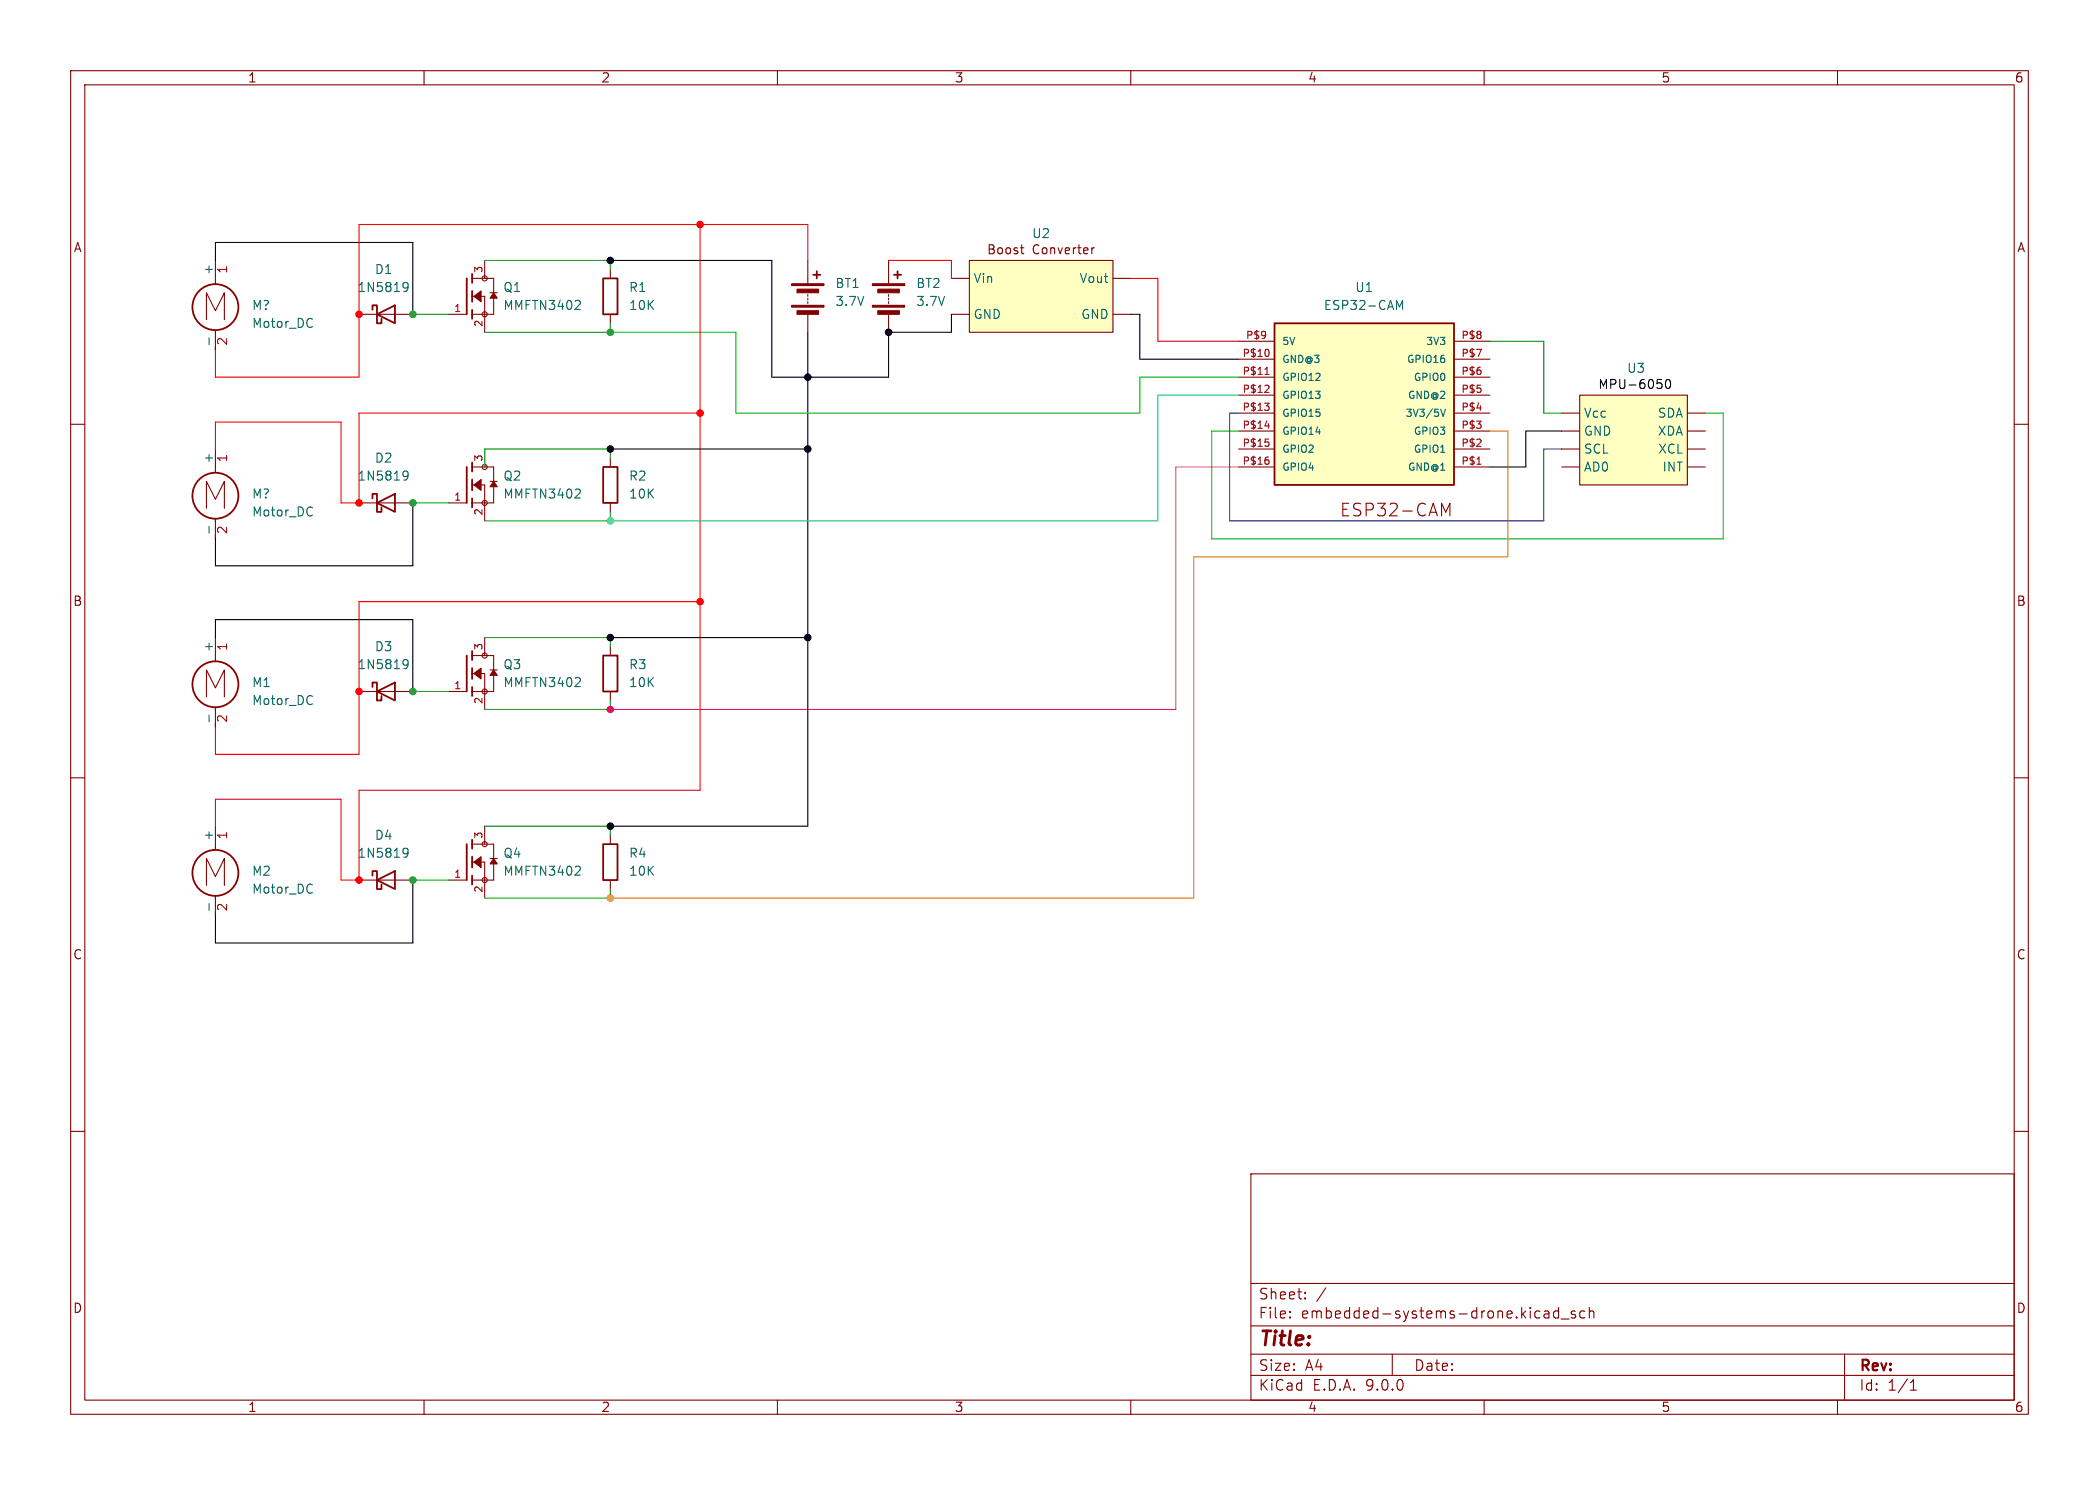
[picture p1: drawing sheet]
<svg xmlns="http://www.w3.org/2000/svg" width="297mm" height="210mm" viewBox="0 0 297 210" stroke-linecap="round" stroke-linejoin="round" font-family="sans-serif">
<g fill="none" stroke="#840000" stroke-width=".15">
<path d="M10 10h277v190h-277zM12 12h273v186h-273zM60 10v2M110 10v2M160 10v2M210 10v2M260 10v2M125.7 36.8v3.3M125.7 41.7v.2M125.7 42.2v.2M125.7 42.7v.2M125.7 44.5v2.5"/>
<path d="M10 60h2M285 60h2M29.2 98.6v-3.9l1.3 2.6 1.2-2.6v3.9M30.5 90.2v3.3M50.8 97.8h7.6M63.5 97.8h2.5M66.8 92.7h3v5.1h-3M66.8 95.3h1.8v5M68.6 90.2v2.5M69.3 94.7h1.1M86.4 91.4v1.3M86.4 97.8v1.3"/>
<path d="M10 110h2M30.5 100v2.9M30.5 116.8v3.4M285 110h2M29.2 125.2v-3.8l1.3 2.6 1.2-2.6v3.8M30.5 126.7v2.8M50.8 124.5h7.6M10 160h2M177 166h108v32h-108zM285 160h2M60 198v2M110 198v2"/>
<path d="M160 198v2M177 194.5h108M177 191.5h108M177 187.5h108M177 181.5h108M182.5 186.3h.1l-.1 .1M182.5 186.3v.1M182.5 185.5v.1M182.5 185.5h.1l-.1 .1M184.7 183.6v.1M184.7 183.6h-.1l.1 .1M184.7 182.8v.1"/>
<path d="M184.7 182.8h-.1l.1 .1M187.6 182.1l-1.3 2M197 191.5v3M210 198v2M218.7 185.4h.3l.2 .2v.8M219.2 186.3l-.5 .1M219.2 185.8h-.5M220.5 185.5l-.4-.1-.3 .3v.4l.2 .2 .1 .1 .4-.1M220.5 184.9v1.5M220.9 186.5h1.1M222.9 185.5l-.4-.1-.2 .2 .1 .2 .5 .2 .1 .1-.1 .2-.2 .1-.4-.1M224.2 185.5l-.4-.1-.3 .3v.4l.2 .2 .1 .1 .4-.1"/>
<path d="M224.9 185.5a.37 .37 0 0 1 .6 .1v.8M224.9 184.9v1.5M260 198v2M261 191.5v6.5M270.3 196.6h.9M270.3 195.5l.4-.4v1.5"/>
<circle cx="68.6" cy="92.7" r=".36"/>
<circle cx="68.6" cy="97.8" r=".36"/>
</g>
<g fill="none" stroke="#840000" stroke-width=".25">
<path d="M126.5 38.9h1M127 38.4v1M52.7 97.2v-.7h.6v2.6h.7v-.7M53.3 97.8l2.6-1.3v2.6zM66 92.7v5.1M66.8 92.1v1.2M66.8 94.5v1.5M66.8 97.2v1.2M85.3 92.7h2.1v5.1h-2.1zM52.7 123.8v-.6h.6v2.5h.7v-.6M53.3 124.5l2.6-1.3v2.5z"/>
<circle cx="30.5" cy="96.8" r="3.3"/>
<circle cx="30.5" cy="123.4" r="3.3"/>
</g>
<g fill="#840000" stroke="#840000" stroke-width=".15">
<path d="M67.1 95.3l1-.8v1.5z"/>
<path d="M69.8 94.7l.6 .8h-1.1z"/>
<path d="M123.4 40.1h4.6v.3h-4.6z"/>
<path d="M123.4 43.2h4.6v.2h-4.6z"/>
<path d="M124.2 40.9h3.1v.5h-3.1z"/>
<path d="M124.2 43.9h3.1v.6h-3.1z"/>
</g>
<path d="M44.1 98.4l.1 .1M44.2 99.5l-.1 .1M57.1 93.4l.4-.1 .2 .1a.84 .84 0 0 1-.3 1.2h-.3M57.7 93.8l-.2 .3-.4-.1M81.9 95.8l.2 .3v.3l-.8 .7h.8M29.6 101.1v1M29.6 127.8v1M44.1 125.1l.1 .1M44.2 126.2h-.1M57.1 120h.4l.2 .1a.84 .84 0 0 1-.3 1.1h-.3M57.7 120.5l-.2 .2h-.4" fill="none" stroke="#006464" stroke-width=".15"/>
<path d="M137.2 36.8h20.3v10.2h-20.3z" fill="#ffffc2"/>
<g fill="none" stroke="#840000" stroke-width=".15">
<path d="M114.3 36.8v3.3M134.6 39.4h2.6M137.2 36.8h20.3v10.2h-20.3zM144.4 35h.5M144.6 35.8l.3 .1M154.5 35v.9M154.8 35l-.2 .1-.1 .2M157.5 39.4h2.5M114.3 41.7v.2M114.3 42.2v.2M114.3 42.7v.2M114.3 44.5v2.5"/>
<path d="M134.6 44.5h2.6M157.5 44.5h2.5M66.8 119.4h3v5.1h-3M68.6 116.8v2.6M86.4 118.1v1.3M63.5 124.5h2.5M66.8 121.9h1.8v5.1M69.3 121.4h1.1M86.4 124.5v1.2"/>
<circle cx="68.6" cy="119.4" r=".36"/>
<circle cx="68.6" cy="124.5" r=".36"/>
</g>
<g fill="#840000" stroke="#840000" stroke-width=".15">
<path d="M112 40.1h4.6v.3h-4.6z"/>
<path d="M112 43.2h4.6v.2h-4.6z"/>
<path d="M112.8 40.9h3v.5h-3z"/>
<path d="M112.8 43.9h3v.6h-3z"/>
<path d="M67.1 121.9l1-.7v1.5z"/>
<path d="M69.8 121.4l.6 .8h-1.1z"/>
</g>
<path d="M115.1 38.9h1M115.6 38.4v1M66 119.4v5.1M66.8 118.7v1.3M85.3 119.4h2.1v5.1h-2.1zM66.8 121.2v1.5M66.8 123.8v1.3" fill="none" stroke="#840000" stroke-width=".25"/>
<path d="M81.9 122.5l.2 .2v.3l-.8 .8h.8" fill="none" stroke="#006464" stroke-width=".15"/>
<path d="M180.3 45.7h25.4v22.9h-25.4z" fill="#ffffc2"/>
<path d="M180.3 45.7h25.4v22.9h-25.4z" fill="none" stroke="#840000" stroke-width=".25"/>
<g fill="none" stroke="#840000" stroke-width=".15">
<path d="M175.3 58.4h5M175.3 55.9h5M175.3 53.3h5M175.3 50.8h5M175.3 48.3h5M205.7 58.4h5.1M205.7 55.9h5.1M205.7 53.3h5.1M205.7 50.8h5.1M205.7 48.3h5.1M175.3 66h5M175.3 63.5h5"/>
<path d="M175.3 61h5M204 71.2l.6 1.2 .6-1.2v1.7M205.7 66h5.1M205.7 63.5h5.1M205.7 61h5.1"/>
</g>
<g fill="none" stroke="#a90000" stroke-width=".15">
<path d="M178.9 57h.7l-.4 .4M179 53h.6M179.2 52.1l.1-.2v1.1M179.4 54.5l.2 .2-.1 .2-.6 .6h.7M179.4 57.4l.2 .2v.2l-.2 .2M179.4 49.4l.2 .4-.2 .6M179.5 59.9v.7M179 60.2h.6M179 62.1h.5M179.3 64.6h.2M179.4 65l.2 .2v.3l-.2 .2M179.4 62.5l.2 .2v.2l-.2 .2"/>
<path d="M209 65.7h.6"/>
</g>
<path d="M197.6 42.5l.4 .9 .5-.9v1.3M203.8 57.9l.4 1 .3-1" fill="none" stroke="#006464" stroke-width=".15"/>
<path d="M223.5 55.9h15.3v12.7h-15.3z" fill="#ffffc2"/>
<g fill="none" stroke="#840000" stroke-width=".15">
<path d="M30.5 36.8v3.4M66.8 39.4h3v5.1h-3M68.6 36.8v2.6M86.4 38.1v1.3M29.2 45.2v-3.8l1.3 2.5 1.2-2.5v3.8M30.5 46.7v2.8M50.8 44.5h7.6M63.5 44.5h2.5M66.8 41.9h1.8v5.1M69.3 41.4h1.1M86.4 44.5v1.2M221 58.4h2.5"/>
<path d="M223.5 55.9h15.3v12.7h-15.3zM238.8 58.4h2.5M29.2 71.9v-3.8l1.3 2.5 1.2-2.5v3.8M30.5 63.5v3.4M30.5 73.4v2.8M50.8 71.1h7.6M63.5 71.1h2.5M66.8 66h3v5.1h-3M66.8 68.6h1.8v5.1M68.6 63.5v2.5M69.3 68.1h1.1M86.4 64.8v1.2"/>
<path d="M86.4 71.1v1.3M221 61h2.5M221 63.5h2.5M221 66h2.5M238.8 61h2.5M238.8 63.5h2.5M238.8 66h2.5"/>
<circle cx="68.6" cy="39.4" r=".36"/>
<circle cx="68.6" cy="44.5" r=".36"/>
<circle cx="68.6" cy="71.1" r=".36"/>
<circle cx="68.6" cy="66" r=".36"/>
</g>
<g fill="none" stroke="#000" stroke-width=".15">
<path d="M30.5 36.8v-2.5h27.9v10.2M86.4 36.8h22.8v16.5h16.5v-6.3h8.9v-2.5M114.3 47v69.8h-27.9M160 44.5h1.3v6.3h14M234.5 53.7h.6M235.1 54.2l.1 .2v.3l-.1 .2M235.8 53.8l.2-.1a.69 .69 0 0 1 .3 1.1l-.2 .1a.69 .69 0 0 1-.3-1.1zM58.4 71.1v8.9h-27.9v-3.8M86.4 63.5h27.9M221 61h-5.1v5h-5.1M30.5 90.2v-2.6h27.9v10.2M86.4 90.2h27.9"/>
<path d="M58.4 124.5v8.9h-27.9v-3.9"/>
</g>
<g fill="none" stroke="#840000" stroke-width=".25">
<path d="M66 39.4v5.1M66.8 38.7v1.3M85.3 39.4h2.1v5.1h-2.1zM52.7 43.8v-.6h.6v2.5h.7v-.6M53.3 44.5l2.6-1.3v2.5zM66.8 41.1v1.6M66.8 43.8v1.3M52.7 70.5v-.6h.6v2.5h.7v-.6M53.3 71.1l2.6-1.2v2.5zM66 66v5.1M66.8 65.4v1.3M66.8 67.8v1.5"/>
<path d="M66.8 70.5v1.3M85.3 66h2.1v5.1h-2.1z"/>
<circle cx="30.5" cy="43.4" r="3.3"/>
<circle cx="30.5" cy="70.1" r="3.3"/>
</g>
<g fill="#840000" stroke="#840000" stroke-width=".15">
<path d="M67.1 68.6l1-.8v1.5z"/>
<path d="M69.8 68.1l.6 .7h-1.1z"/>
<path d="M67.1 41.9l1-.8v1.6z"/>
<path d="M69.8 41.4l.6 .8h-1.1z"/>
</g>
<path d="M29.6 47.8v.9M44.1 45.1l.1 .1M44.2 46.2h-.1M57.1 40l.4-.1 .2 .2a.84 .84 0 0 1-.3 1.1h-.3M57.7 40.5l-.2 .2h-.4M81.9 42.5l.2 .2v.3l-.8 .8h.8M29.6 74.4v1M44.1 71.8h.1M44.2 72.8l-.1 .1M57.1 66.7l.4-.1 .2 .1a.84 .84 0 0 1-.3 1.2h-.3M57.7 67.2l-.2 .2-.4-.1M81.9 69.2l.2 .2v.3l-.8 .7h.8" fill="none" stroke="#006464" stroke-width=".15"/>
<g fill="none" stroke="#009600" stroke-width=".15">
<path d="M68.6 36.8h17.8v1.3M58.4 44.5h5.1M86.4 45.7v1.3h-17.8M210.8 48.3h7.6v10.1h2.6M58.4 71.1h5.1M86.4 64.8v-1.3h-17.8v2.5M86.4 72.4v1.3h-17.8M58.4 97.8h5.1M68.6 90.2h17.8v1.2M86.4 99.1v1.2h-17.8M68.6 116.8h17.8v1.3M58.4 124.5h5.1"/>
<path d="M86.4 125.7v1.3h-17.8"/>
</g>
<path d="M99.1 31.8v80h-48.3v12.7h-2.5v-11.5h-17.8v3.8M114.3 36.8v-5h-63.5v21.5h-20.3v-3.8M125.7 36.8h8.9v2.6M160 39.4h3.8v8.9h11.5M99.1 58.4h-48.3v12.7h-2.5v-11.4h-17.8v3.8M99.1 85.1h-48.3v21.6h-20.3v-3.8" fill="none" stroke="#f00" stroke-width=".15"/>
<path d="M86.4 47h17.7v11.4h57.2v-5.1h14M241.3 58.4h2.5v17.8h-72.4v-15.2h3.9" fill="none" stroke="#00c200" stroke-width=".15"/>
<path d="M175.3 55.9h-11.5v17.8h-77.4" fill="none" stroke="#00c2c2" stroke-width=".15"/>
<path d="M175.3 66h-8.9v34.3h-80" fill="none" stroke="#c200c2" stroke-width=".15"/>
<path d="M210.8 61h2.6v17.7h-44.5v48.3h-82.5" fill="none" stroke="#dd8500" stroke-width=".15"/>
<path d="M175.3 58.4h-1.3v15.3h44.4v-10.2h2.6" fill="none" stroke="#00f" stroke-width=".15"/>
<g fill="#009600" stroke="#009600" stroke-width=".15">
<circle cx="58.4" cy="97.8" r=".46"/>
<circle cx="58.4" cy="71.1" r=".46"/>
<circle cx="58.4" cy="124.5" r=".46"/>
<circle cx="58.4" cy="44.5" r=".46"/>
</g>
<g fill="#f00" stroke="#f00" stroke-width=".15">
<circle cx="50.8" cy="97.8" r=".46"/>
<circle cx="50.8" cy="124.5" r=".46"/>
<circle cx="99.1" cy="58.4" r=".46"/>
<circle cx="99.1" cy="31.8" r=".46"/>
<circle cx="99.1" cy="85.1" r=".46"/>
<circle cx="50.8" cy="71.1" r=".46"/>
<circle cx="50.8" cy="44.5" r=".46"/>
</g>
<circle cx="86.4" cy="127" r=".46" fill="#dd8500" stroke="#dd8500" stroke-width=".15"/>
<g fill="#000" stroke="#000" stroke-width=".15">
<circle cx="86.4" cy="36.8" r=".46"/>
<circle cx="114.3" cy="53.3" r=".46"/>
<circle cx="125.7" cy="47" r=".46"/>
<circle cx="86.4" cy="63.5" r=".46"/>
<circle cx="114.3" cy="63.5" r=".46"/>
<circle cx="86.4" cy="90.2" r=".46"/>
<circle cx="114.3" cy="90.2" r=".46"/>
<circle cx="86.4" cy="116.8" r=".46"/>
</g>
<circle cx="86.4" cy="100.3" r=".46" fill="#c200c2" stroke="#c200c2" stroke-width=".15"/>
<circle cx="86.4" cy="73.7" r=".46" fill="#00c2c2" stroke="#00c2c2" stroke-width=".15"/>
<circle cx="86.4" cy="47" r=".46" fill="#00c200" stroke="#00c200" stroke-width=".15"/>
<text font-size="2.8" fill="#840000" x="178" y="190.9">Title:</text>
<text font-size="2.5" fill="#840000" x="189.5" y="73.3">ESP32-CAM</text>
<g font-size="2.1" fill="#840000">
<text x="178" y="184">Sheet:</text>
<text x="178" y="186.7">File:</text>
<text x="184.1" y="186.7">embedded-systems-drone.kicad_sch</text>
<text x="178" y="196.9">KiCad</text>
<text x="178" y="194.1">Size:</text>
<text x="184.7" y="194.1">A4</text>
<text x="185.7" y="196.9">E.D.A.</text>
<text x="193.3" y="196.9">9.0.0</text>
<text x="200" y="194.1">Date:</text>
<text x="263" y="194.3">Rev:</text>
<text x="263" y="196.9">Id:</text>
<text x="267.1" y="196.9">1/1</text>
</g>
<g font-size="1.8" fill="#840000">
<text x="35" y="11.9">1</text>
<text x="85" y="11.9">2</text>
<text x="135" y="11.9">3</text>
<text x="185" y="11.9">4</text>
<text x="235" y="11.9">5</text>
<text x="285" y="11.9">6</text>
<text x="10.3" y="35.9">A</text>
<text x="285.3" y="35.9">A</text>
<text x="139.6" y="36.2">Boost</text>
<text x="146.1" y="36.2">Converter</text>
<text x="10.3" y="85.9">B</text>
<text x="285.3" y="85.9">B</text>
<text x="10.3" y="135.9">C</text>
<text x="285.3" y="135.9">C</text>
<text x="10.3" y="185.9">D</text>
<text x="285.3" y="185.9">D</text>
<text x="35" y="199.9">1</text>
<text x="85" y="199.9">2</text>
<text x="135" y="199.9">3</text>
<text x="185" y="199.9">4</text>
<text x="235" y="199.9">5</text>
<text x="285" y="199.9">6</text>
</g>
<g font-size="1.8" fill="#006464">
<text x="145.9" y="33.9">U2</text>
<text x="30.2" y="39" transform="rotate(-90 30.2 39)">+</text>
<text x="50.5" y="41.5">1N5819</text>
<text x="53" y="39">D1</text>
<text x="71.1" y="41.5">Q1</text>
<text x="88.9" y="41.5">R1</text>
<text x="118.1" y="40.9">BT1</text>
<text x="129.5" y="40.9">BT2</text>
<text x="137.7" y="40.2">Vin</text>
<text x="152.7" y="40.2">Vout</text>
<text x="191.7" y="41.5">U1</text>
<text x="35.6" y="46.6">Motor_DC</text>
<text x="35.6" y="44">M?</text>
<text x="71.1" y="44">MMFTN3402</text>
<text x="88.9" y="44">10K</text>
<text x="118.1" y="43.5">3.7V</text>
<text x="129.5" y="43.5">3.7V</text>
<text x="137.7" y="45.3">GND</text>
<text x="152.9" y="45.3">GND</text>
<text x="187.2" y="44">ESP32-CAM</text>
<text x="230.1" y="52.9">U3</text>
<text x="224" y="59.3">Vcc</text>
<text x="234.5" y="59.3">SDA</text>
<text x="30.2" y="65.7" transform="rotate(-90 30.2 65.7)">+</text>
<text x="53" y="65.6">D2</text>
<text x="224" y="61.8">GND</text>
<text x="224" y="64.4">SCL</text>
<text x="234.5" y="61.8">XDA</text>
<text x="234.5" y="64.4">XCL</text>
<text x="35.6" y="70.7">M?</text>
<text x="50.5" y="68.2">1N5819</text>
<text x="71.1" y="70.7">MMFTN3402</text>
<text x="71.1" y="68.2">Q2</text>
<text x="88.9" y="68.2">R2</text>
<text x="88.9" y="70.7">10K</text>
<text x="224" y="66.9">AD0</text>
<text x="235.1" y="66.9">INT</text>
<text x="35.6" y="73.3">Motor_DC</text>
<text x="30.2" y="92.3" transform="rotate(-90 30.2 92.3)">+</text>
<text x="50.5" y="94.8">1N5819</text>
<text x="53" y="92.3">D3</text>
<text x="71.1" y="94.8">Q3</text>
<text x="88.9" y="94.8">R3</text>
<text x="35.6" y="97.4">M1</text>
<text x="35.6" y="99.9">Motor_DC</text>
<text x="71.1" y="97.4">MMFTN3402</text>
<text x="88.9" y="97.4">10K</text>
<text x="30.2" y="119" transform="rotate(-90 30.2 119)">+</text>
<text x="53" y="119">D4</text>
<text x="35.6" y="124.1">M2</text>
<text x="50.5" y="121.5">1N5819</text>
<text x="71.1" y="124.1">MMFTN3402</text>
<text x="71.1" y="121.5">Q4</text>
<text x="88.9" y="121.5">R4</text>
<text x="88.9" y="124.1">10K</text>
<text x="35.6" y="126.6">Motor_DC</text>
</g>
<g font-size="1.8" fill="#a90000">
<text x="32.5" y="38.8" transform="rotate(-90 32.5 38.8)">1</text>
<text x="32.5" y="49" transform="rotate(-90 32.5 49)">2</text>
<text x="32.5" y="65.5" transform="rotate(-90 32.5 65.5)">1</text>
<text x="32.5" y="75.6" transform="rotate(-90 32.5 75.6)">2</text>
<text x="32.5" y="92.1" transform="rotate(-90 32.5 92.1)">1</text>
<text x="32.5" y="102.3" transform="rotate(-90 32.5 102.3)">2</text>
<text x="32.5" y="118.8" transform="rotate(-90 32.5 118.8)">1</text>
<text x="32.5" y="129" transform="rotate(-90 32.5 129)">2</text>
</g>
<text font-size="1.8" x="226.1" y="55.2">MPU-6050</text>
<g font-size="1.4" fill="#a90000">
<text x="68.3" y="38.7" transform="rotate(-90 68.3 38.7)">3</text>
<text x="64.2" y="44.2">1</text>
<text x="68.3" y="46.3" transform="rotate(-90 68.3 46.3)">2</text>
<text x="175.7" y="53.1">P$11</text>
<text x="175.7" y="50.5">P$10</text>
<text x="176.2" y="48">P$9</text>
<text x="206.7" y="53.1">P$6</text>
<text x="206.7" y="50.5">P$7</text>
<text x="206.7" y="48">P$8</text>
<text x="175.7" y="58.2">P$13</text>
<text x="175.7" y="55.6">P$12</text>
<text x="206.7" y="58.2">P$4</text>
<text x="206.7" y="55.6">P$5</text>
<text x="68.3" y="65.4" transform="rotate(-90 68.3 65.4)">3</text>
<text x="175.7" y="65.8">P$16</text>
<text x="175.7" y="63.2">P$15</text>
<text x="175.7" y="60.7">P$14</text>
<text x="206.7" y="65.8">P$1</text>
<text x="206.7" y="63.2">P$2</text>
<text x="206.7" y="60.7">P$3</text>
<text x="64.2" y="70.9">1</text>
<text x="68.3" y="73" transform="rotate(-90 68.3 73)">2</text>
<text x="68.3" y="92.1" transform="rotate(-90 68.3 92.1)">3</text>
<text x="64.2" y="97.5">1</text>
<text x="68.3" y="99.7" transform="rotate(-90 68.3 99.7)">2</text>
<text x="68.3" y="118.7" transform="rotate(-90 68.3 118.7)">3</text>
<text x="64.2" y="124.2">1</text>
<text x="68.3" y="126.3" transform="rotate(-90 68.3 126.3)">2</text>
</g>
<g font-size="1.4" fill="#006464">
<text x="181.4" y="51.5">GND@3</text>
<text x="181.4" y="49">5V</text>
<text x="199" y="51.5">GPIO16</text>
<text x="201.7" y="49">3V3</text>
<text x="181.4" y="59.2">GPIO15</text>
<text x="181.4" y="56.6">GPIO13</text>
<text x="181.4" y="54.1">GPIO12</text>
<text x="198.8" y="59.2">3V3/5V</text>
<text x="199.1" y="56.6">GND@2</text>
<text x="199.9" y="54.1">GPIO0</text>
<text x="181.4" y="64.2">GPIO2</text>
<text x="181.4" y="61.7">GPIO14</text>
<text x="199.9" y="64.2">GPIO1</text>
<text x="199.9" y="61.7">GPIO3</text>
<text x="181.4" y="66.8">GPIO4</text>
<text x="199.1" y="66.8">GND@1</text>
</g>
</svg>
